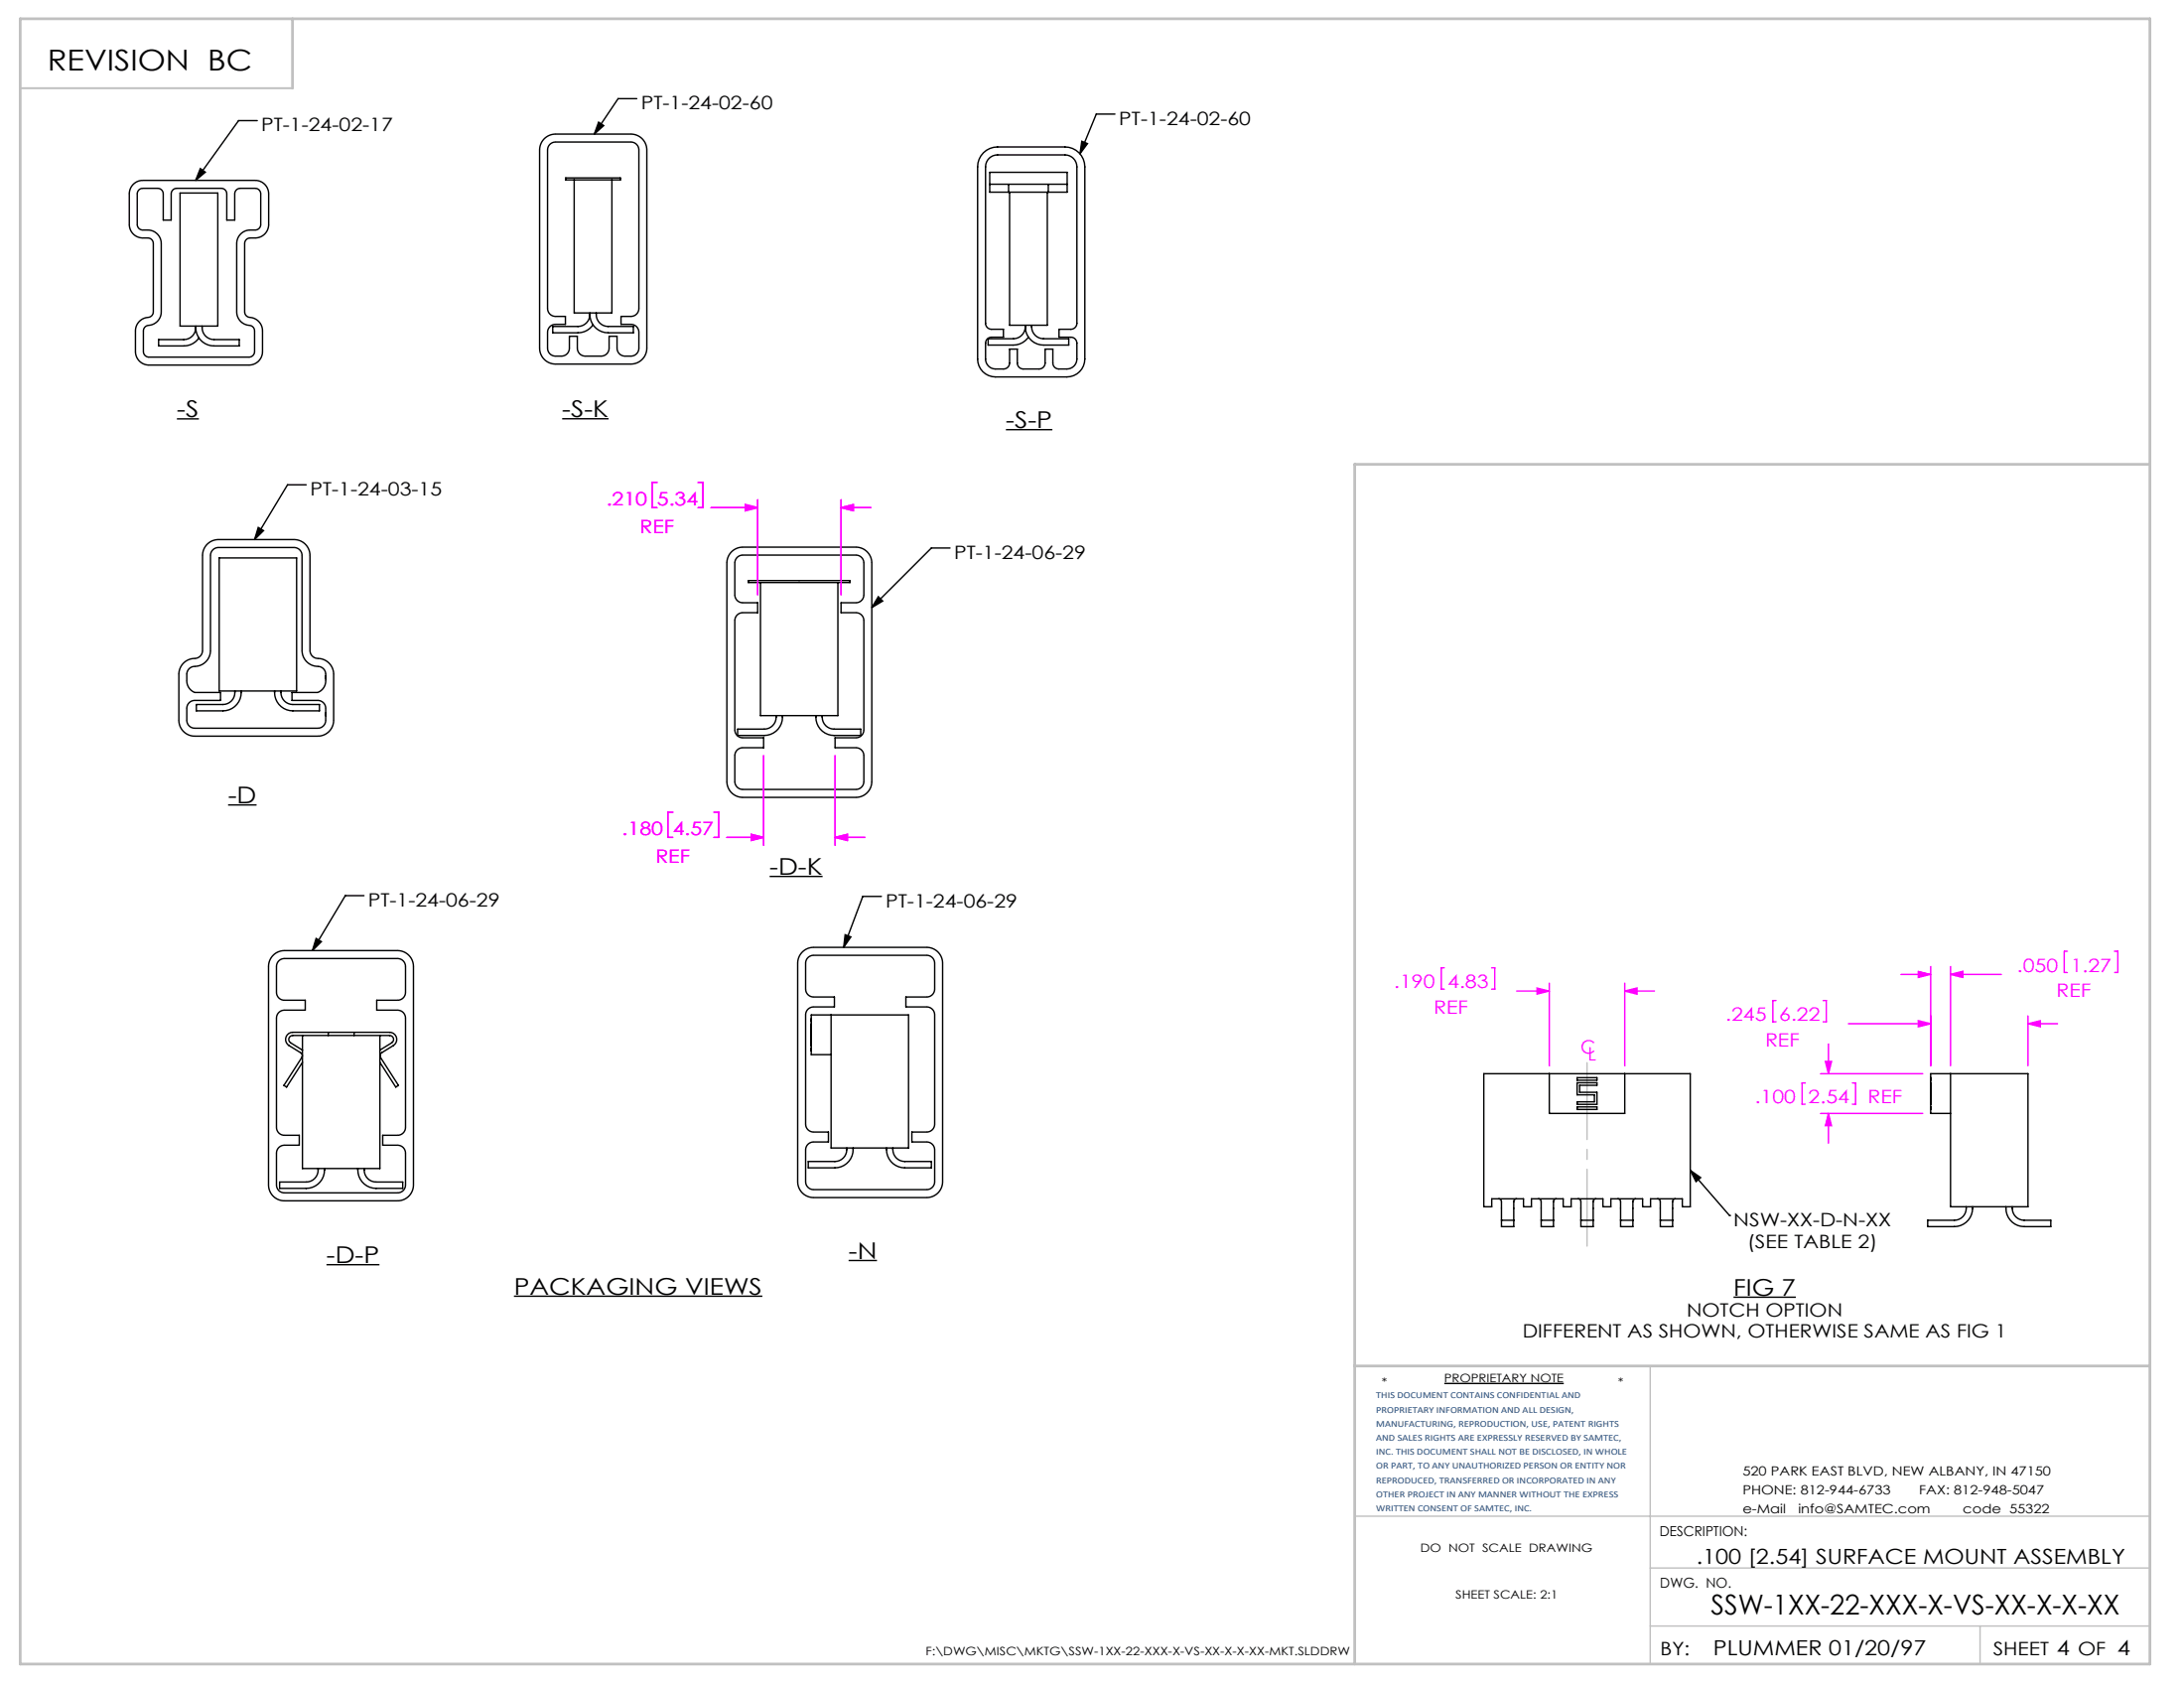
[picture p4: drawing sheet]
<svg xmlns="http://www.w3.org/2000/svg" width="279mm" height="216mm" viewBox="0 0 279 216" stroke-linecap="round" stroke-linejoin="round" font-family="sans-serif">
<g fill="none" stroke="#000" stroke-width=".18">
<path d="M32.9 15.4h-2.4l-5.5 7.7M69.7 17.7l.5-.4 .9-.1h9.6a2.03 2.03 0 0 1 2 2v25.3a2.03 2.03 0 0 1-2 2.1h-9.6a2.03 2.03 0 0 1-2.1-2.1v-25.3a2.03 2.03 0 0 1 .7-1.5zM70.4 18.4l.7-.2h9.6a1.02 1.02 0 0 1 1 1v20.3a1.02 1.02 0 0 1-1 1h-1.3v1h1.3a1.02 1.02 0 0 1 1 1v2a1.02 1.02 0 0 1-1 1h-.7a1.02 1.02 0 0 1-1.1-1v-1.5h-1v1.5a1.02 1.02 0 0 1-1 1h-2a1.02 1.02 0 0 1-1-1v-1.5h-1.1v1.5a1.02 1.02 0 0 1-1 1h-.7a1.02 1.02 0 0 1-1.1-1v-2a1.02 1.02 0 0 1 1.1-1h1.2v-1h-1.2a1.02 1.02 0 0 1-1.1-1v-20.3l.1-.4zM76.6 15.6l.6 .5-1.2 1.1zM81.5 12.6h-2.4l-3.1 4.6M138.4 18.1l.7 .3-.9 1.3zM142.6 14.6h-2.4l-2 5.1M17 23.6l.7-.4 .6-.1h14.3a1.73 1.73 0 0 1 1.8 1.7v3.9a1.73 1.73 0 0 1-1.8 1.7h-.6a.71 .71 0 0 0-.7 .7v8.8a.87 .87 0 0 0 1 .8 1.73 1.73 0 0 1 1.3 1.6v2.7a1.73 1.73 0 0 1-1.7 1.7h-12.8a1.73 1.73 0 0 1-1.8-1.7v-2.7a1.84 1.84 0 0 1 1.9-1.8l.3-.2 .1-.4v-8.8a.71 .71 0 0 0-.7-.7h-.6a1.73 1.73 0 0 1-1.8-1.7l.1-4.1 .1-.6zM17.7 24.3l.4-.2h2.1a.71 .71 0 0 1 .7 .7v3.4h1v-3.4a.71 .71 0 0 1 .7-.7h5.7a.71 .71 0 0 1 .7 .7v3.4h1v-3.4a.71 .71 0 0 1 .7-.7h1.9a.71 .71 0 0 1 .8 .7v3.9a.71 .71 0 0 1-.8 .7h-.6a1.73 1.73 0 0 0-1.7 1.7v8.8a1.84 1.84 0 0 0 1.9 1.8l.2 .1 .2 .4v2.8a.71 .71 0 0 1-.7 .7h-12.8a.71 .71 0 0 1-.8-.7v-2.7a.87 .87 0 0 1 1.1-.7 1.73 1.73 0 0 0 1.2-1.7v-8.8a1.73 1.73 0 0 0-1.7-1.7h-.6a.71 .71 0 0 1-.7-.7v-3.9zM25.6 21.6l.7 .4-1.3 1.1zM22.6 53.6h2.8M71.9 53.6h6"/>
<path d="M128.7 55h5.9M33 67.5l.7 .4-1.1 1.1zM39.2 62h-2.4l-4.2 7M93.5 70.7a2.03 2.03 0 0 1 1.5-.7h14.5a2.03 2.03 0 0 1 2 2v28a2.03 2.03 0 0 1-2 2h-14.5a2.03 2.03 0 0 1-2-2v-28l.2-.8zM94.4 71.2l.6-.2h14.5a1.02 1.02 0 0 1 1 1v4.1a1.02 1.02 0 0 1-1 1h-1.9v1.3h1.9a1.02 1.02 0 0 1 1 1v14a1.02 1.02 0 0 1-1 1h-2.7v1.2h2.7a1.02 1.02 0 0 1 1 1.1v3.3a1.02 1.02 0 0 1-1 1h-14.5a1.02 1.02 0 0 1-1-1v-3.3a1.02 1.02 0 0 1 1-1.1h2.7v-1.2h-2.7a1.02 1.02 0 0 1-1-1v-14a1.02 1.02 0 0 1 1-1h1.9v-1.3h-1.9a1.02 1.02 0 0 1-1-1v-4.2zM112.4 76.3l.5 .6-1.4 .8zM121.5 70.1h-2.3l-7.7 7.6M24.9 84.2a1.02 1.02 0 0 0 1-1v-12.2a2.03 2.03 0 0 1 2-2h9.7a2.03 2.03 0 0 1 2.1 2v12.2a1.02 1.02 0 0 0 1 1M24.9 85.2a2.03 2.03 0 0 0 2-2v-12.2a1.02 1.02 0 0 1 1-1h9.7a1.02 1.02 0 0 1 1 1v12.2a2.03 2.03 0 0 0 2.1 2M24.9 84.2a2.03 2.03 0 0 0-2 2v5.9a2.03 2.03 0 0 0 2 2.1h15.8a2.03 2.03 0 0 0 2-2.1v-5.9a2.03 2.03 0 0 0-2-2M24.9 85.2a1.02 1.02 0 0 0-1 1v.8a1.6 1.6 0 0 0 1 1.6h3.3v1h-3.3a1.02 1.02 0 0 0-1 1v1.5a1.02 1.02 0 0 0 1 1h15.8a1.02 1.02 0 0 0 1-1v-1.5a1.02 1.02 0 0 0-1-1h-3.3v-1h3.3a1.6 1.6 0 0 0 1-1.6v-.8a1.02 1.02 0 0 0-1-1M41.7 86.4v.4"/>
<path d="M41.7 91.2v.4M29.2 103h3.6M46.6 114.6h-2.4l-4.2 7M98.5 112.1h6.7M108.1 119.6l.8 .2-1 1.4zM112.8 114.7h-2.4l-2.5 6.5M34.9 122.3a2.03 2.03 0 0 1 1.5-.7h14.5a2.03 2.03 0 0 1 2 2v28a2.03 2.03 0 0 1-2 2h-14.5a2.03 2.03 0 0 1-2-2v-28l.1-.8zM35.6 123l.4-.3 .4-.1h14.5a1.02 1.02 0 0 1 1 1v3.3a1.02 1.02 0 0 1-1 1h-2.7v1.3h2.7a1.02 1.02 0 0 1 1 1v14a1.02 1.02 0 0 1-1 1h-1.9v1.3h1.9a1.02 1.02 0 0 1 1 1v4.1a1.02 1.02 0 0 1-1 1h-14.5a1.02 1.02 0 0 1-1-1v-4.1a1.02 1.02 0 0 1 1-1h1.9v-1.3h-1.9a1.02 1.02 0 0 1-1-1v-14a1.02 1.02 0 0 1 1-1h2.7v-1.3h-2.7a1.02 1.02 0 0 1-1-1v-3.3zM40.4 120l.7 .4-1.1 1.2zM102.6 121.8a2.03 2.03 0 0 1 1.5-.6h14.5a2.03 2.03 0 0 1 2 2v27.9a2.03 2.03 0 0 1-2 2.1h-14.5a2.03 2.03 0 0 1-2.1-2.1v-27.9l.1-.6zM103.3 122.5l.4-.2 .4-.1h14.5a1.02 1.02 0 0 1 1 1v3.3a1.02 1.02 0 0 1-1 1h-2.7v1.3h2.7a1.02 1.02 0 0 1 1 1v14a1.02 1.02 0 0 1-1 1h-1.9v1.3h1.9a1.02 1.02 0 0 1 1 1v4a1.02 1.02 0 0 1-1 1.1h-14.5a1.02 1.02 0 0 1-1-1.1v-4a1.02 1.02 0 0 1 1-1h1.9v-1.3h-1.9a1.02 1.02 0 0 1-1-1v-14a1.02 1.02 0 0 1 1-1h2.6v-1.3h-2.6a1.02 1.02 0 0 1-1-1v-3.3zM216.2 149.7l1.4 .9-.6 .5z"/>
<path d="M216.2 149.7l5.1 5.8M221.3 155.5h.1M41.8 161.8h6.7M65.7 165.8h31.8M108.6 161.2h3.6M184.8 176.9h15.3M221.8 165.9h7.9"/>
</g>
<path d="M211.1 174.7v38.1M173.3 193.9h101.7M211.1 208h63.9M211.1 200.6h63.9M253.3 208v4.8" fill="none" stroke="#c0c0c0" stroke-width=".18"/>
<path d="M2.6 11.3h34.8" fill="none" stroke="#c0c0c0" stroke-width=".25"/>
<path d="M2.6 2.4h272.4v210.4h-272.4zM37.4 2.4v8.9M275 59.4h-101.7v153.4M173.3 174.7h101.7" fill="none" stroke="#c0c0c0" stroke-width=".35"/>
<g fill="none" stroke="#f0f" stroke-width=".18">
<path d="M84.1 61.7h-.7v3.2h.7M89.3 61.7h.6v3.2h-.6M91 64.9h5.9M95.3 64.5l1.6 .4-1.6 .4zM96.9 63.9v12.2M107.6 64.9l1.6-.4v.8zM107.6 64.9h3.8M107.6 63.9v12.2M97.7 96.7v11.4M106.8 96.7v11.4M86.1 103.9h-.6v3.2h.6M91.3 103.9h.6v3.2h-.6"/>
<path d="M93 107.1h4.7M96.1 106.7l1.6 .4-1.6 .4zM106.8 107.1l1.6-.4v.8zM106.8 107.1h3.8M184.8 123.8h-.4v2.7h.4M190.8 123.8h.4v2.7h-.4M194 126.8h4.2M196.6 126.4l1.6 .4-1.6 .4zM198.2 125.7v10.6M207.9 126.8l1.5-.4v.8zM207.9 125.7v10.6M207.9 126.8h3.8"/>
<path d="M227.2 128h-.4v2.7h.4M230.9 138.5h-.4v2.7h.4M232.9 137.3h13.1M233.2 128h.4v2.7h-.4M233.5 135.8h.8l-.4 1.5zM233.9 133.5v3.8M236.5 130.9h10.5M237 138.5h.4v2.7h-.4M243.2 124.6h3.8M245.4 124.2l1.6 .4-1.6 .4zM245.4 130.5l1.6 .4-1.6 .4zM247 123.6v12.7"/>
<path d="M249.5 123.6v12.7M249.5 124.6h6.5M249.5 124.6l1.6-.4v.8zM259.4 129.9v6.4M259.4 130.9h3.8M259.4 130.9l1.6-.4v.8zM264.5 121.7h-.4v2.7h.4M270.5 121.7h.4v2.7h-.4M232.9 142.4h13.1M233.9 142.4v3.8M233.9 142.4l.4 1.6h-.8z"/>
</g>
<path d="M203 159.4v-23.5" fill="none" stroke="#c0c0c0" stroke-width=".18" stroke-dasharray="15.2 1.3 1.3 1.3" stroke-dashoffset="5.4"/>
<path d="M76.6 15.6l.6 .5-1.2 1.1zM33 67.5l.7 .4-1.1 1.1zM25.6 21.6l.7 .4-1.3 1.1zM40.4 120l.7 .4-1.1 1.2zM216.2 149.7l1.4 .9-.6 .5zM108.1 119.6l.8 .2-1 1.4zM138.4 18.1l.7 .3-.9 1.3zM112.4 76.3l.5 .6-1.4 .8z" fill="#000"/>
<g fill="#f0f">
<path d="M196.6 126.4l1.6 .4-1.6 .4zM207.9 126.8l1.5-.4v.8zM249.5 124.6l1.6-.4v.8zM245.4 124.2l1.6 .4-1.6 .4zM245.4 130.5l1.6 .4-1.6 .4zM259.4 130.9l1.6-.4v.8zM233.9 142.4l.4 1.6h-.8zM233.5 135.8h.8l-.4 1.5z"/>
<path d="M107.6 64.9l1.6-.4v.8zM95.3 64.5l1.6 .4-1.6 .4zM96.1 106.7l1.6 .4-1.6 .4zM106.8 107.1l1.6-.4v.8z"/>
</g>
<g fill="none" stroke="#000" stroke-width=".18">
<path d="M125.8 19.5a2.54 2.54 0 0 1 1.8-.7h8.6a2.54 2.54 0 0 1 2.6 2.5v24.6a2.29 2.29 0 0 1-2.3 2.3h-9.1a2.29 2.29 0 0 1-2.3-2.3v-24.6a2.54 2.54 0 0 1 .7-1.8zM23 24.7h4.9v17h-4.9zM73.5 23h-1.1v-.2h7v.2h-1.1M73.5 23v17h4.8v-17M73.5 23h4.8M126.5 20.3a1.53 1.53 0 0 1 1.1-.5h8.6a1.52 1.52 0 0 1 1.6 1.5v20.1a.76 .76 0 0 1-.8 .7h-1.5v1h1.5a.76 .76 0 0 1 .8 .8v2a1.27 1.27 0 0 1-1.3 1.3h-1a.76 .76 0 0 1-.8-.8v-1.7h-1v1.7a.76 .76 0 0 1-.8 .8h-2a.76 .76 0 0 1-.8-.8v-1.7h-.9v1.7a.76 .76 0 0 1-.8 .8 2.41 2.41 0 0 1-1.8-.2 1.27 1.27 0 0 1-.5-1.1v-2a.76 .76 0 0 1 .7-.8h1.6v-1h-1.6a.76 .76 0 0 1-.7-.7v-20.1a1.53 1.53 0 0 1 .4-1zM126.6 22h9.9v2.6h-9.9zM126.6 23.6h9.9M129 23.6v1M129.2 24.6v17h4.8v-17M134.1 23.6v1M25 41.9a1.52 1.52 0 0 1-1.5 1.5h-3.2v.8h3.2a2.34 2.34 0 0 0 1.9-1"/>
<path d="M25 41.7v.2M25.9 41.7a1.55 1.55 0 0 0 1.5 1.7h3.2v.8h-3.2a2.34 2.34 0 0 1-2.4-2.3M75.5 40.2a1.52 1.52 0 0 1-1.6 1.6h-3.2v.8h3.2a2.34 2.34 0 0 0 2-1.1M75.5 40v.2M76.3 40a1.55 1.55 0 0 0 1.5 1.8h3.2v.8h-3.2a2.34 2.34 0 0 1-2.3-2.4M131.2 41.8a1.52 1.52 0 0 1-1.6 1.5h-3.2v.8h3.2a2.34 2.34 0 0 0 2-1M131.2 41.6v.2M132 41.6a1.55 1.55 0 0 0 1.5 1.7h3.2v.8h-3.2a2.34 2.34 0 0 1-2.3-2.3M28 71.4h9.9v17h-9.9zM97.3 74.5h-1.6v-.2h13v.2h-1.5M97.3 74.5v17h9.9v-17M97.3 74.5h9.9"/>
<path d="M30 88.4a1.55 1.55 0 0 1-1.5 1.7h-3.4v.8h3.4a2.35 2.35 0 0 0 2.4-2.5M35.1 88.4a2.35 2.35 0 0 0 2.4 2.5h3.4v-.8h-3.4a1.54 1.54 0 0 1-1.6-1.7M99.3 91.5a1.55 1.55 0 0 1-1.5 1.8h-3.4v.8h3.4a2.35 2.35 0 0 0 2.3-2.6M104.4 91.5a2.35 2.35 0 0 0 2.3 2.6h3.4v-.8h-3.4a1.54 1.54 0 0 1-1.5-1.8M38.7 135.9l-2 3.1-.4-.2 2.3-3.5a.46 .46 0 0 0-.1-.7l-1.5-.9a.91 .91 0 0 1-.4-1 .91 .91 0 0 1 .8-.7h12.4a.91 .91 0 0 1 .9 .7 .91 .91 0 0 1-.4 1l-1.5 .9a.46 .46 0 0 0-.1 .7l2.3 3.5-.4 .2-2-3.1M38.7 134.3l-1.5-.9a.51 .51 0 0 1-.2-.6 .51 .51 0 0 1 .4-.4h12.4a.51 .51 0 0 1 .5 .4 .51 .51 0 0 1-.2 .6l-1.5 .9M38.7 132.4v17.1h9.9v-17.1M42 132v.4M45.3 132v.4M103.8 134.4h.1M103.8 134.1h.1M103.8 132.2h.1"/>
<path d="M103.8 133.7h.1M103.8 131h.1M103.8 131.3h.1M103.8 130.3h.1M103.8 130.6h.1M106.3 129.8v17h9.9v-17h-12.4v5.1h2.5M189.8 137.3h26.4v17h-1v-1h-4v1h-1.1v-1h-4v1h-1v-1h-4.1v1h-1v-1h-4.1v1h-1v-1h-4.1v1h-1zM198.2 137.3v5.1h9.7v-5.1M201.8 137.8h2.5v.4h-2.5zM201.8 138.5h2.5v.3h-2.2v.9h2.2v1.6h-2.5v-.4h2.2v-.9h-2.2zM247 137.8h.1M247 138.2h.1"/>
<path d="M247 138.5h.1M247 138.8h.1M247 139.7h.1M249.5 137.3v17h9.9v-17h-12.4v5.1h2.5M40.7 149.5a1.55 1.55 0 0 1-1.5 1.7h-3.4v.8h3.4a2.35 2.35 0 0 0 2.3-2.5M45.8 149.5a2.35 2.35 0 0 0 2.3 2.5h3.4v-.8h-3.4a1.54 1.54 0 0 1-1.5-1.7M108.3 146.8a1.55 1.55 0 0 1-1.5 1.8h-3.4v.8h3.4a2.35 2.35 0 0 0 2.3-2.6M113.4 146.8a2.35 2.35 0 0 0 2.3 2.6h3.5v-.8h-3.5a1.54 1.54 0 0 1-1.5-1.8M191.7 153.3a.36 .36 0 0 1 .4 .4v2.4M192.1 156.1v.8h1.6v-.8M192.1 156.1h1.6M194 153.3a.36 .36 0 0 0-.3 .4v2.4"/>
<path d="M196.8 153.3a.36 .36 0 0 1 .4 .4v2.4M197.2 156.1v.8h1.5v-.8M197.2 156.1h1.5M199.1 153.3a.36 .36 0 0 0-.4 .4v2.4M201.8 141.6h2.5v.3h-2.5zM201.9 153.3a.36 .36 0 0 1 .3 .4v2.4M202.2 156.1v.8h1.6v-.8M202.2 156.1h1.6M204.2 153.3a.36 .36 0 0 0-.4 .4v2.4M207 153.3a.36 .36 0 0 1 .3 .4v2.4M207.3 156.1v.8h1.6v-.8M207.3 156.1h1.6"/>
<path d="M209.3 153.3a.36 .36 0 0 0-.4 .4v2.4M212 153.3a.36 .36 0 0 1 .4 .4v2.4M212.4 156.1v.8h1.6v-.8M212.4 156.1h1.6M214.3 153.3a.36 .36 0 0 0-.3 .4v2.4M247 141.9h.1M247 141.6h.1M247 141.3h.1M251.5 154.3a1.55 1.55 0 0 1-1.5 1.8h-3.4v.8h3.4a2.35 2.35 0 0 0 2.4-2.6M256.6 154.3a2.35 2.35 0 0 0 2.4 2.6h3.4v-.8h-3.4a1.54 1.54 0 0 1-1.6-1.8"/>
</g>
<g fill="none" stroke="#f0f" stroke-width=".18">
<path d="M84.1 61.7h-.7v3.2h.7M89.3 61.7h.6v3.2h-.6M91 64.9h5.9M95.3 64.5l1.6 .4-1.6 .4zM96.9 63.9v12.2M107.6 64.9l1.6-.4v.8zM107.6 64.9h3.8M107.6 63.9v12.2M97.7 96.7v11.4M106.8 96.7v11.4M86.1 103.9h-.6v3.2h.6M91.3 103.9h.6v3.2h-.6"/>
<path d="M93 107.1h4.7M96.1 106.7l1.6 .4-1.6 .4zM106.8 107.1l1.6-.4v.8zM106.8 107.1h3.8"/>
</g>
<path d="M107.6 64.9l1.6-.4v.8zM95.3 64.5l1.6 .4-1.6 .4zM96.1 106.7l1.6 .4-1.6 .4zM106.8 107.1l1.6-.4v.8z" fill="#f0f"/>
<text font-size="3.7" x="6.1" y="9">REVISION BC</text>
<text font-size="3.5" x="218.9" y="206.5">SSW-1XX-22-XXX-X-VS-XX-X-X-XX</text>
<g font-size="3">
<text x="22.6" y="53.4">-S</text>
<text x="71.9" y="53.4">-S-K</text>
<text x="128.7" y="54.7">-S-P</text>
<text x="29.2" y="102.7">-D</text>
<text x="98.5" y="111.9">-D-K</text>
<text x="41.8" y="161.6">-D-P</text>
<text x="108.6" y="161">-N</text>
<text x="65.7" y="165.6">PACKAGING VIEWS</text>
<text x="221.8" y="165.7">FIG 7</text>
</g>
<g font-size="2.7">
<text x="217" y="200">.100 [2.54] SURFACE MOUNT ASSEMBLY</text>
<text x="219.2" y="211.7">PLUMMER 01/20/97</text>
</g>
<g font-size="2.4">
<text x="33.4" y="16.8">PT-1-24-02-17</text>
<text x="82" y="14">PT-1-24-02-60</text>
<text x="143.2" y="16">PT-1-24-02-60</text>
<text x="39.7" y="63.4">PT-1-24-03-15</text>
<text x="122.1" y="71.5">PT-1-24-06-29</text>
<text x="47.1" y="115.9">PT-1-24-06-29</text>
<text x="113.3" y="116.1">PT-1-24-06-29</text>
<text x="221.8" y="156.8">NSW-XX-D-N-XX</text>
<text x="223.5" y="159.7">(SEE TABLE 2)</text>
<text x="194.8" y="171.1">DIFFERENT AS SHOWN, OTHERWISE SAME AS FIG 1</text>
<text x="215.8" y="168.5">NOTCH OPTION</text>
<text x="212.4" y="211.7">BY:</text>
<text x="255" y="211.7">SHEET 4 OF 4</text>
</g>
<g font-size="2.4" fill="#f0f">
<text x="77.6" y="64.6">.210</text>
<text x="84.1" y="64.6">5.34</text>
<text x="81.8" y="68.2">REF</text>
<text x="79.6" y="106.8">.180</text>
<text x="86.1" y="106.8">4.57</text>
<text x="83.9" y="110.4">REF</text>
<text x="258" y="124.3">.050</text>
<text x="264.9" y="124.3">1.27</text>
<text x="178.3" y="126.4">.190</text>
<text x="183.4" y="129.6">REF</text>
<text x="185.2" y="126.4">4.83</text>
<text x="220.8" y="130.6">.245</text>
<text x="227.6" y="130.6">6.22</text>
<text x="263.1" y="127.5">REF</text>
<text x="202.2" y="134.8">C</text>
<text x="203.1" y="135.6">L</text>
<text x="225.8" y="133.8">REF</text>
<text x="224.5" y="141.1">.100</text>
<text x="231.3" y="141.1">2.54</text>
<text x="239" y="141.1">REF</text>
</g>
<g font-size="1.8">
<text x="212.3" y="196.5">DESCRIPTION:</text>
<text x="212.4" y="203">DWG. NO.</text>
</g>
<g font-size="1.6">
<text x="222.9" y="188.8">520 PARK EAST BLVD, NEW ALBANY, IN 47150</text>
<text x="222.9" y="191.2">PHONE: 812-944-6733</text>
<text x="245.5" y="191.2">FAX: 812-948-5047</text>
<text x="222.9" y="193.6">e-Mail</text>
<text x="230" y="193.6">info@SAMTEC.com</text>
<text x="251.1" y="193.6">code 55322</text>
</g>
<g font-size="1.5">
<text x="176.8" y="177.2">*</text>
<text x="184.8" y="176.8">PROPRIETARY NOTE</text>
<text x="207" y="177.3">*</text>
<text x="181.7" y="198.5">DO NOT SCALE DRAWING</text>
<text x="186.2" y="204.5">SHEET SCALE: 2:1</text>
<text x="118.4" y="211.7">F:\DWG\MISC\MKTG\SSW-1XX-22-XXX-X-VS-XX-X-X-XX-MKT.SLDDRW</text>
</g>
<g font-size="1.2" fill="#1f497d">
<text x="176" y="178.9">THIS DOCUMENT CONTAINS CONFIDENTIAL AND</text>
<text x="176" y="180.7">PROPRIETARY INFORMATION AND ALL DESIGN,</text>
<text x="176" y="182.5">MANUFACTURING, REPRODUCTION, USE, PATENT RIGHTS</text>
<text x="176" y="184.3">AND SALES RIGHTS ARE EXPRESSLY RESERVED BY SAMTEC,</text>
<text x="176" y="186.1">INC. THIS DOCUMENT SHALL NOT BE DISCLOSED, IN WHOLE</text>
<text x="176" y="187.9">OR PART, TO ANY UNAUTHORIZED PERSON OR ENTITY NOR</text>
<text x="176" y="189.7">REPRODUCED, TRANSFERRED OR INCORPORATED IN ANY</text>
<text x="176" y="191.5">OTHER PROJECT IN ANY MANNER WITHOUT THE EXPRESS</text>
<text x="176" y="193.3">WRITTEN CONSENT OF SAMTEC, INC.</text>
</g>
</svg>
